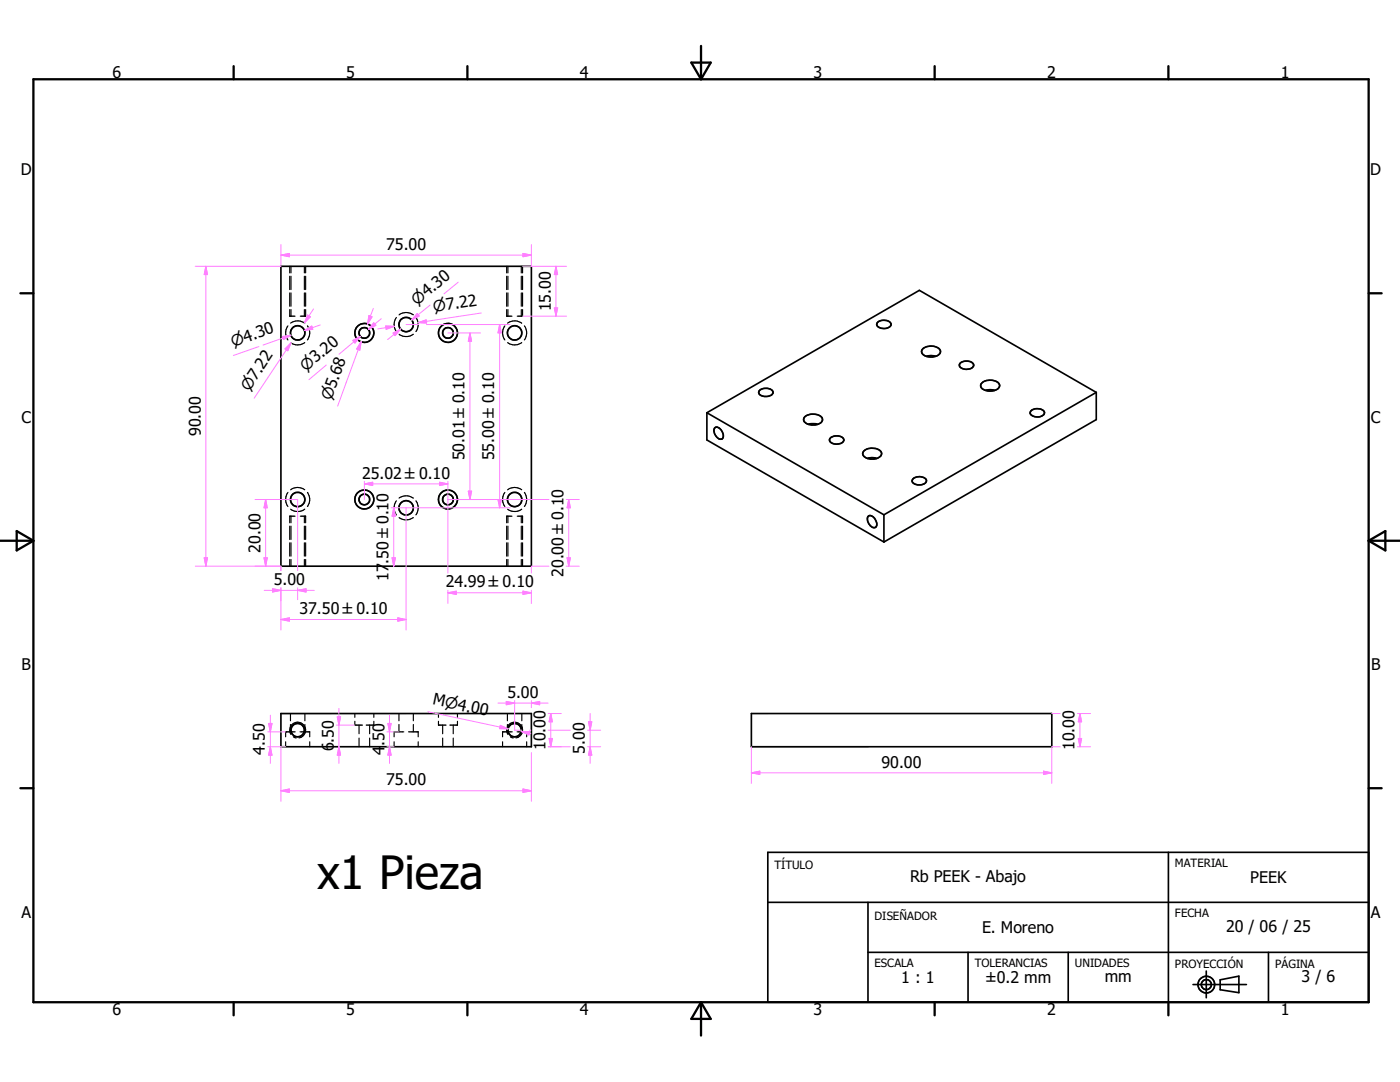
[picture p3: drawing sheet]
<svg xmlns="http://www.w3.org/2000/svg" width="279mm" height="216mm" viewBox="0 0 279 216" stroke-linecap="round" stroke-linejoin="round" font-family="sans-serif">
<g fill="none" stroke="#000" stroke-width=".23">
<path d="M57.8 53.1v1.4M57.8 55.1v2.7M57.8 58.4v2.7M58.1 53.1v1.4M58.1 55.1v2.7M58.1 58.4v2.7M60.7 53.1v1.4M60.7 55.1v2.7M60.7 58.4v2.7M61 53.1v1.4M61 55.1v2.7M61 58.4v2.7"/>
<path d="M101.1 53.1v1.4M101.1 55.1v2.7M101.1 58.4v2.7M101.4 53.1v1.4M101.4 55.1v2.7M101.4 58.4v2.7M104 53.1v1.4M104 55.1v2.7M104 58.4v2.7M104.3 53.1v1.4M104.3 55.1v2.7M104.3 58.4v2.7"/>
<path d="M57.5 65a2.4 2.4 0 0 0 0 2.8M57.8 61.8v1.3h1.1M58 64.5a2.4 2.4 0 0 1 2.8 0M58 68.4a2.4 2.4 0 0 0 2.8 0M58.1 61.8v1.3M60.7 61.8v1.3M61 61.8v1.3h-1.1M61.4 65a2.37 2.37 0 0 1 0 2.8M79.1 63.3a2.4 2.4 0 0 0 0 2.9M79.6 66.7a2.41 2.41 0 0 0 2.9 0M82.5 62.8a2.42 2.42 0 0 0-2.9 0M83 63.3a2.38 2.38 0 0 1 0 2.9"/>
<path d="M100.8 65a2.4 2.4 0 0 0 0 2.8M101.1 61.8v1.3h1.1M101.3 64.5a2.4 2.4 0 0 1 2.8 0M101.3 68.4a2.4 2.4 0 0 0 2.8 0M101.4 61.8v1.3M104 61.8v1.3M104.3 61.8v1.3h-1.1M104.6 65a2.37 2.37 0 0 1 0 2.8M57.5 98.3a2.4 2.4 0 0 0 0 2.8M60.8 97.7a2.43 2.43 0 0 0-2.8 0M61.4 98.3a2.37 2.37 0 0 1 0 2.8M79.1 99.9a2.4 2.4 0 0 0 0 2.8"/>
<path d="M79.6 99.4a2.4 2.4 0 0 1 2.9 0M83 99.9a2.37 2.37 0 0 1 0 2.8M100.8 98.3a2.4 2.4 0 0 0 0 2.8M104.1 97.7a2.42 2.42 0 0 0-2.8 0M104.6 98.3a2.38 2.38 0 0 1 0 2.8M57.8 105v2.6M57.8 108.3v2.7M57.8 111.6v1.4M58 101.6a2.4 2.4 0 0 0 2.8 0M58.1 103v1.3M58.1 105v2.6M58.1 108.3v2.7"/>
<path d="M58.1 111.6v1.4M58.9 103h-1.1v1.3M59.9 103h1.1v1.3M60.7 103v1.3M60.7 105v2.6M60.7 108.3v2.7M60.7 111.6v1.4M61 105v2.6M61 108.3v2.7M61 111.6v1.4M79.6 103.3a2.41 2.41 0 0 0 2.9 0M101.1 105v2.6"/>
<path d="M101.1 108.3v2.7M101.1 111.6v1.4M101.3 101.6a2.4 2.4 0 0 0 2.8 0M101.4 103v1.3M101.4 105v2.6M101.4 108.3v2.7M101.4 111.6v1.4M102.2 103h-1.1v1.3M103.2 103h1.1v1.3M104 103v1.3M104 105v2.6M104 108.3v2.7"/>
<path d="M104 111.6v1.4M104.3 105v2.6M104.3 108.3v2.7M104.3 111.6v1.4M57 146h.1M57 146h1.9M57 146v1M57 148v1M58 142.4v1.4M58 144.6v1.4M58.1 146.6a1.58 1.58 0 0 1 .6-2.3 1.58 1.58 0 0 1 2.2 .9 1.58 1.58 0 0 1-1.2 2.1M58.5 147l.6 .3"/>
<path d="M59.9 146h1.9v1M60.8 142.4v1.4M60.8 144.6v1.4M61.8 148v1M70.8 143.9v.8h1.5M70.8 142.4v.7M71.7 144.7v1.7M71.7 147.3v1.7M73.8 144.7v1.7M73.8 147.3v1.7M74.6 143.9v.8h-1.5M74.6 142.4v.7"/>
<path d="M78.7 148v1M79.6 142.4v1.4M79.6 144.6v1.4M80.6 146h-1.9v1M81.5 146h2v1M82.5 142.4v1.4M82.5 144.6v1.4M83.5 148v1M87.5 143.9v.8h1.5M87.5 142.4v.7M88.3 144.7v1.7M88.3 147.3v1.7"/>
<path d="M90.5 144.7v1.7M90.5 147.3v1.7M91.3 143.9v.8h-1.5M91.3 142.4v.7M100.3 148v1M101.3 142.4v1.4M101.3 144.6v1.4M101.4 146.6a1.58 1.58 0 0 1 .6-2.3 1.58 1.58 0 0 1 2.2 .9 1.58 1.58 0 0 1-1.2 2.1M101.8 147l.6 .3M102.2 146h-1.9v1M103.2 146h1.9v1M104.1 142.4v1.4"/>
<path d="M104.1 144.6v1.4M105.1 148v1"/>
</g>
<g fill="none" stroke="#000" stroke-width=".33">
<path d="M56.1 53.1h49.9v59.9h-49.9zM151.6 77.9a1.95 1.95 0 0 1 2.6 .2 .97 .97 0 0 1-1.2 1 1.2 1.2 0 0 1-1.6-.9zM175.2 64.2a1.96 1.96 0 0 1 2.6 .4 1.23 1.23 0 0 1-1.7 .9 .89 .89 0 0 1-1.1-1zM184.3 69.5a2.48 2.48 0 0 1 3.4 .5 1.25 1.25 0 0 1-1.4 1.2 2.02 2.02 0 0 1-2.4-1l.1-.3zM184.9 71.1l.8-.1 1 .1M191.7 72.4a1.76 1.76 0 0 1 2.6 .4 1.67 1.67 0 0 1-2.5 .6 .59 .59 0 0 1-.1-1zM195.8 76.6a2.53 2.53 0 0 1 3.6 0 1.04 1.04 0 0 1-1 1.3 2.15 2.15 0 0 1-2.7-.8zM196.7 77.9l.8-.1 1 .1M218.8 78.3l-42.4 24.4M218.8 78.3v5.4l-42.4 24.5M218.8 78.3l-35.3-20.4-42.4 24.5M141.1 82.4l35.3 20.3"/>
<path d="M141.1 82.4v5.4l35.3 20.4M142.6 85.4a1.12 1.12 0 0 1 1.6 1 .76 .76 0 0 1 .2 .8 .76 .76 0 0 1-.7 .4 1.79 1.79 0 0 1-1.1-2.2zM160.6 83.2a2.5 2.5 0 0 1 3.5 .3 1.21 1.21 0 0 1-1.3 1.3 2.03 2.03 0 0 1-2.4-1zM161.3 84.7l.6-.2 1.3 .2M165.8 87.3a1.79 1.79 0 0 1 2.6 .5 1.7 1.7 0 0 1-2.5 .5 .59 .59 0 0 1-.1-1zM172.4 90a2.53 2.53 0 0 1 3.5 .3 1.36 1.36 0 0 1-1.6 1.3 1.73 1.73 0 0 1-2.1-1.1zM173.1 91.5l.8-.2 1.1 .2M182.2 95.6a1.89 1.89 0 0 1 2.7 .2 1.04 1.04 0 0 1-1.3 1 1.19 1.19 0 0 1-1.5-1zM205.9 81.9a1.84 1.84 0 0 1 2.6 .4 1.67 1.67 0 0 1-2.7 .5l-.2-.4zM173.3 103a1.22 1.22 0 0 1 1.6 1 .76 .76 0 0 1 .1 .8 .76 .76 0 0 1-.6 .5 1.69 1.69 0 0 1-1.1-2.3zM176.4 102.7v5.5M56.1 142.4h49.9v6.6h-49.9z"/>
<path d="M150 142.4h59.9v6.6h-59.9zM153.2 170.1h119.9v29.9h-119.9zM233.2 170.1v29.9M153.2 180.1h119.9M173.2 190h99.9M173.2 180.1v19.9M193.2 190v10M213.2 190v10M238.1 196.5h10.6M240.7 193.8v5.3M243.5 195.5l3.7-.7v3.3l-3.7-.6zM253.1 190v10"/>
<circle cx="59.4" cy="66.4" r="1.43"/>
<circle cx="72.7" cy="66.4" r="1.06"/>
<circle cx="72.7" cy="66.4" r="1.9"/>
<circle cx="81.1" cy="64.7" r="1.43"/>
<circle cx="89.4" cy="66.4" r="1.07"/>
<circle cx="89.4" cy="66.4" r="1.89"/>
<circle cx="102.7" cy="66.4" r="1.43"/>
<circle cx="59.4" cy="99.7" r="1.43"/>
<circle cx="72.7" cy="99.7" r="1.07"/>
<circle cx="72.7" cy="99.7" r="1.89"/>
<circle cx="89.4" cy="99.7" r="1.9"/>
<circle cx="89.4" cy="99.7" r="1.07"/>
<circle cx="102.7" cy="99.7" r="1.44"/>
<circle cx="81.1" cy="101.3" r="1.43"/>
<circle cx="59.4" cy="145.7" r="1.33"/>
<circle cx="102.7" cy="145.7" r="1.33"/>
<circle cx="240.7" cy="196.5" r="1.66"/>
<circle cx="240.8" cy="196.5" r=".99"/>
</g>
<g fill="none" stroke="#000" stroke-width=".46">
<path d="M6.7 15.8h266.4v184.2h-266.4zM46.6 13.2v2.6M93.3 13.2v2.6M138 12.5h3.8l-1.9 3.3zM139.9 9.2v6.6M186.5 13.2v2.6M233.2 13.2v2.6M4.1 58.5h2.6M273.1 58.5h2.6M0 107.9h6.7M3.3 106l3.4 1.9-3.4 1.9zM273.1 107.9h6.3"/>
<path d="M273.1 107.9l3.4-1.9v3.8zM4.1 157.3h2.6M273.1 157.3h2.6M46.6 200v2.6M93.3 200v2.6M139.9 200v6.6M139.9 200l1.9 3.3h-3.8zM186.5 200v2.6M233.2 200v2.6"/>
</g>
<path d="M56.1 142.4h24.9M150 142.4h3.3M150 149h23.3" fill="none" stroke="#000" stroke-width=".2"/>
<g fill="none" stroke="#ff80ff" stroke-width=".2">
<path d="M41.1 53.1v59.9M41.1 53.1l.3 1.7h-.6zM56.1 48.8v4.3h-17.1M56.1 50.9h49.9M56.1 50.9l1.6-.3v.6zM91.4 56.3l-2.8 2.3M104.3 53.1h8.8M104.4 50.6l1.6 .3-1.6 .3zM106 48.8v4.3M111 53.1l.3 1.7h-.7zM111 53.1v10M51.7 69.2l-5.1 1.7"/>
<path d="M56.4 67.2l1.6-.3-1.4 .9zM56.9 69.6l1.2-1.2-.7 1.6zM58 66.9l-1.5 .6M58 66.9l-5.5 2M58.1 68.4l-.9 1.4M58.1 68.4l-7.4 11.1M60.7 66l1.5-.9 .2 .6zM61.4 62.9l.5 .3-1.2 1.2zM62.6 61.6l-1.9 2.8M63.9 64.8l-3.2 1.2M65.1 72.8l-3.4 3M70.4 67.9l1.5-.8-1.1 1.3z"/>
<path d="M71.9 67.1l-4.2 3.6M72.1 68.2l-.6 1.6M72.1 68.2l-.3 1.7-.6-.3zM72.1 68.2l-4.7 12.8M73.6 63l.7 .2-.9 1.5zM74.5 61.5l-1.1 3.2M74.6 64.4l.4 .5-1.5 .8zM76.1 63.6l-2.6 2.1M77 65l1.7 .1-1.6 .6zM78.4 66.5l1.5-.8-1 1.3zM78.7 65.1l-3.3 .5M79.9 65.7l-2.5 2.1"/>
<path d="M81 64.8h2.6M83.3 62.6l.4 .5-1.5 .8zM83.4 64.4l1.6-.6 .1 .7zM83.5 62.8l-1.3 1.1M85.1 64.8h16.7M85.8 60.9l-3.6 3M89.4 66.4h6.5M93.8 66.4v33.3M93.8 66.4l.3 1.7h-.6zM96 62.5l-12.6 1.9M99.7 64.8v36.5M99.7 64.8l.3 1.6h-.6z"/>
<path d="M104.3 63.1h8.8M110.6 61.4h.7l-.3 1.7zM50.9 99.7h8.5v14.2M53 99.7v13.3M53 99.7l.3 1.6h-.6zM72.7 96.6h16.7M72.7 96.6l1.7-.4v.7zM72.7 96v3.7M87.7 96.2l1.7 .4-1.7 .3zM89.4 99.7h20.2M89.4 96v18.3M93.5 98h.6l-.3 1.7z"/>
<path d="M99.4 99.7l.3 1.6M100 99.7l-.3 1.6M113 99.7h2.6M113.5 99.7l.3 1.6h-.6zM113.5 99.7v13.3M39 113h17.1v.9M40.8 111.3h.6l-.3 1.7zM52.7 111.3h.6l-.3 1.7zM52.7 117.8h10M54.4 117.5l1.7 .3-1.7 .3zM56.1 117.3v8.4M59.4 117.8l1.7-.3v.6z"/>
<path d="M59.4 117.3v2.4M78.1 101.3h23.7M78.2 111.3h.7l-.3 1.7zM78.6 101.3v11.7M78.6 101.3l.3 1.7h-.7zM81 101.3v24.4M89.4 117.8v2.6M89.4 118.3h16.6M89.4 118.3l1.7-.3v.6zM104.4 118l1.6 .3-1.6 .3zM106 117.8v2.6M109.6 113h-3.6v1.3"/>
<path d="M113 113h2.6M113.2 111.3h.6l-.3 1.7zM56.1 123.6l1.6-.3v.6zM56.1 123.6h24.9M79.4 123.3l1.6 .3-1.6 .3zM101 140l1.7 .3-1.7 .3zM102.7 139.8v5.9h1.4M106 139.8v1.4M53.4 146h3.6M53.4 149h3.6M53.6 144.4h.7l-.3 1.6zM54 142.7v9.6"/>
<path d="M54 149l.3 1.7h-.7zM56.1 149v10.9M56.1 157.8l1.6-.4v.7zM56.1 157.8h49.9M67.1 144.7h3.7M67.3 143h.7l-.4 1.7zM67.6 149l.4 1.7h-.7zM67.6 141.4v10.9M77.2 146h2.4M77.2 149h1.5M77.4 144.4h.7l-.4 1.6zM77.7 149l.4 1.7h-.7z"/>
<path d="M77.7 142.7v9.6M85.4 142l16 3.4M99.4 140.3h10M99.8 145.1l1.6 .3M99.8 144.7l1.6 .7h-1.7zM104 146l1.9 .4M104 146h1.7l-.1 .6zM104.4 157.4l1.6 .4-1.6 .3zM105.7 145.7h.2M106 150.2v9.7M106 140.3l1.7-.3v.6zM109.4 149h4.4"/>
<path d="M109.4 142.4h2.6M109.4 145.7h4.4M109.6 147.4h.6l-.3 1.6zM109.9 142.4v6.6M109.9 142.4l.3 1.6h-.6zM117.3 149h2.6M117.3 145.7h2.6M117.4 144h.7l-.3 1.7zM117.8 149l.3 1.7h-.7zM117.8 142.4v9.9M150 154.2h59.9M150 154.2l1.6-.3v.6z"/>
<path d="M150 149v7.3M208.3 153.9l1.6 .3-1.6 .3zM209.9 142.4h1.7M211.6 149h-1.7v7.3M215 149h2.6M215 142.4h2.6M215.2 147.4h.7l-.4 1.6zM215.5 142.4l.4 1.6h-.7zM215.5 142.4v6.6"/>
</g>
<g fill="#ff80ff" stroke="#ff80ff" stroke-width=".2">
<path d="M53 99.7l.3 1.6h-.6z"/>
<path d="M52.7 111.3h.6l-.3 1.7z"/>
<path d="M59.4 117.8l1.7-.3v.6z"/>
<path d="M54.4 117.5l1.7 .3-1.7 .3z"/>
<path d="M104.4 50.6l1.6 .3-1.6 .3z"/>
<path d="M56.1 50.9l1.6-.3v.6z"/>
<path d="M41.1 53.1l.3 1.7h-.6z"/>
<path d="M40.8 111.3h.6l-.3 1.7z"/>
<path d="M78.6 101.3l.3 1.7h-.7z"/>
<path d="M78.2 111.3h.7l-.3 1.7z"/>
<path d="M93.8 66.4l.3 1.7h-.6z"/>
<path d="M93.5 98h.6l-.3 1.7z"/>
<path d="M72.7 96.6l1.7-.4v.7z"/>
<path d="M87.7 96.2l1.7 .4-1.7 .3z"/>
<path d="M56.1 123.6l1.6-.3v.6z"/>
<path d="M79.4 123.3l1.6 .3-1.6 .3z"/>
<path d="M89.4 118.3l1.7-.3v.6z"/>
<path d="M104.4 118l1.6 .3-1.6 .3z"/>
<path d="M113.5 99.7l.3 1.6h-.6z"/>
<path d="M113.2 111.3h.6l-.3 1.7z"/>
<path d="M99.7 64.8l.3 1.6h-.6z"/>
<path d="M99.4 99.7h.6l-.3 1.6z"/>
<path d="M56.4 67.2l1.6-.3-1.4 .9z"/>
<path d="M60.7 66l1.5-.9 .2 .6z"/>
<path d="M56.9 69.6l1.2-1.2-.7 1.6z"/>
<path d="M61.4 62.9l.5 .3-1.2 1.2z"/>
<path d="M74.6 64.4l.4 .5-1.5 .8z"/>
<path d="M70.4 67.9l1.5-.8-1.1 1.3z"/>
<path d="M72.1 68.2l-.3 1.7-.6-.3z"/>
<path d="M73.6 63l.7 .2-.9 1.5z"/>
<path d="M83.4 64.4l1.6-.6 .1 .7z"/>
<path d="M77 65l1.7 .1-1.6 .6z"/>
<path d="M83.3 62.6l.4 .5-1.5 .8z"/>
<path d="M78.4 66.5l1.5-.8-1 1.3z"/>
<path d="M53.6 144.4h.7l-.3 1.6z"/>
<path d="M54 149l.3 1.7h-.7z"/>
<path d="M67.3 143h.7l-.4 1.7z"/>
<path d="M67.6 149l.4 1.7h-.7z"/>
<path d="M77.4 144.4h.7l-.4 1.6z"/>
<path d="M77.7 149l.4 1.7h-.7z"/>
<path d="M99.8 144.7l1.6 .7h-1.7z"/>
<path d="M104 146h1.7l-.1 .6z"/>
<path d="M109.9 142.4l.3 1.6h-.6z"/>
<path d="M109.6 147.4h.6l-.3 1.6z"/>
<path d="M106 140.3l1.7-.3v.6z"/>
<path d="M101 140l1.7 .3-1.7 .3z"/>
<path d="M117.4 144h.7l-.3 1.7z"/>
<path d="M117.8 149l.3 1.7h-.7z"/>
<path d="M150 154.2l1.6-.3v.6z"/>
<path d="M208.3 153.9l1.6 .3-1.6 .3z"/>
<path d="M215.5 142.4l.4 1.6h-.7z"/>
<path d="M215.2 147.4h.7l-.4 1.6z"/>
<path d="M56.1 157.8l1.6-.4v.7z"/>
<path d="M104.4 157.4l1.6 .4-1.6 .3z"/>
<path d="M110.6 61.4h.7l-.3 1.7z"/>
<path d="M111 53.1l.3 1.7h-.7z"/>
</g>
<text font-size="9.1" x="63.3" y="177.4">x1 Pieza</text>
<g font-size="3.2">
<text x="22.5" y="15.6">6</text>
<text x="69.1" y="15.6">5</text>
<text x="115.7" y="15.6">4</text>
<text x="162.3" y="15.6">3</text>
<text x="209" y="15.6">2</text>
<text x="255.6" y="15.6">1</text>
<text x="4.1" y="35">D</text>
<text x="273.5" y="35">D</text>
<text x="77.1" y="49.8">75.00</text>
<text x="109.9" y="62.1" transform="rotate(-90 109.9 62.1)">15.00</text>
<text x="4.3" y="84.4">C</text>
<text x="40" y="87" transform="rotate(-90 40 87)">90.00</text>
<text x="273.6" y="84.4">C</text>
<text x="72.3" y="95.5">25.02 `0.10</text>
<text x="92.7" y="91.9" transform="rotate(-90 92.7 91.9)">50.01 `0.10</text>
<text x="98.6" y="91.9" transform="rotate(-90 98.6 91.9)">55.00 `0.10</text>
<text x="52" y="110.3" transform="rotate(-90 52 110.3)">20.00</text>
<text x="54.7" y="116.8">5.00</text>
<text x="77.6" y="115.9" transform="rotate(-90 77.6 115.9)">17.50 `0.10</text>
<text x="88.9" y="117.2">24.99 `0.10</text>
<text x="112.5" y="115.1" transform="rotate(-90 112.5 115.1)">20.00 `0.10</text>
<text x="59.8" y="122.5">37.50 `0.10</text>
<text x="4.3" y="133.7">B</text>
<text x="273.6" y="133.7">B</text>
<text x="86.2" y="140.5" transform="rotate(12 86.2 140.5)">Mn4.00</text>
<text x="101.3" y="139.2">5.00</text>
<text x="66.6" y="149.9" transform="rotate(-90 66.6 149.9)">6.50</text>
<text x="108.8" y="149.6" transform="rotate(-90 108.8 149.6)">10.00</text>
<text x="214.4" y="149.6" transform="rotate(-90 214.4 149.6)">10.00</text>
<text x="52.9" y="150.6" transform="rotate(-90 52.9 150.6)">4.50</text>
<text x="76.7" y="150.6" transform="rotate(-90 76.7 150.6)">4.50</text>
<text x="116.7" y="150.5" transform="rotate(-90 116.7 150.5)">5.00</text>
<text x="175.9" y="153.2">90.00</text>
<text x="77.1" y="156.7">75.00</text>
<text x="181.6" y="175.9">Rb PEEK - Abajo</text>
<text x="249.5" y="176.2">PEEK</text>
<text x="4.3" y="183.1">A</text>
<text x="273.6" y="183.1">A</text>
<text x="196" y="186.1">E. Moreno</text>
<text x="244.7" y="186">20 / 06 / 25</text>
<text x="179.9" y="196.1">1 : 1</text>
<text x="196.6" y="196.1">±0.2 mm</text>
<text x="220.5" y="195.9">mm</text>
<text x="259.8" y="196">3 / 6</text>
<text x="22.5" y="202.6">6</text>
<text x="69.1" y="202.6">5</text>
<text x="115.7" y="202.6">4</text>
<text x="162.3" y="202.6">3</text>
<text x="209" y="202.6">2</text>
<text x="255.6" y="202.6">1</text>
</g>
<g font-size="3">
<text x="83.2" y="61" transform="rotate(-39 83.2 61)">n4.30</text>
<text x="86.6" y="62.3" transform="rotate(-9 86.6 62.3)">n7.22</text>
<text x="46.5" y="69.3" transform="rotate(-19 46.5 69.3)">n4.30</text>
<text x="61" y="74.2" transform="rotate(-40 61 74.2)">n3.20</text>
<text x="49.7" y="78.2" transform="rotate(-56 49.7 78.2)">n7.2</text>
<text x="66.1" y="80.1" transform="rotate(-70 66.1 80.1)">n5.68</text>
</g>
<g font-size="2.3">
<text x="154.6" y="173.4">TÍTULO</text>
<text x="234.5" y="173.1">MATERIAL</text>
<text x="174.5" y="183.6">DISEÑADOR</text>
<text x="234.5" y="183">FECHA</text>
<text x="174.5" y="193">ESCALA</text>
<text x="194.5" y="193">TOLERANCIAS</text>
<text x="214.5" y="193">UNIDADES</text>
<text x="234.5" y="193.1">PROYECCIÓN</text>
<text x="254.5" y="193.1">PÁGINA</text>
</g>
</svg>
